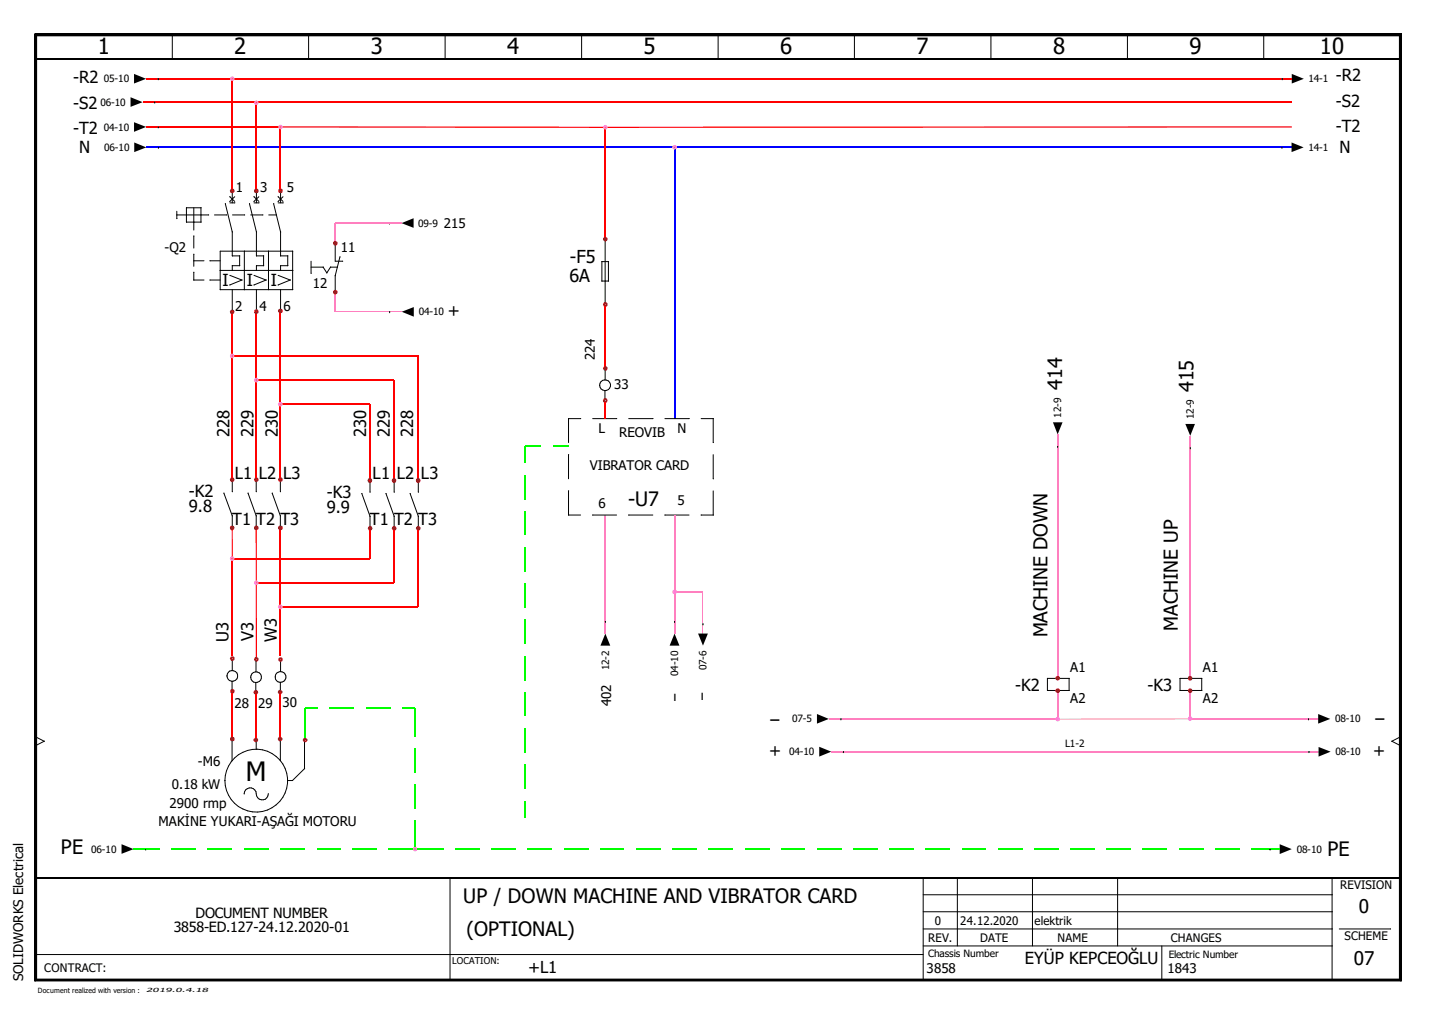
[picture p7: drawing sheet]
<svg xmlns="http://www.w3.org/2000/svg" width="297mm" height="210mm" viewBox="0 0 297 210" stroke-linecap="round" stroke-linejoin="round" font-family="sans-serif">
<path d="M0 0h297v209.9h-297z" fill="none" stroke="#fff" stroke-width=".21"/>
<g fill="none" stroke="#000" stroke-width=".21">
<path d="M7.2 7l.4 .4zM7.2 7h282.6zM7.2 7v195.9zM7.2 7h282.6v195.9h-282.6zM7.6 7.4h281.9zM7.6 7.4v195.1zM7.6 7.4h281.9v195.1h-281.9zM32.7 16.3h.1M35.7 7.2l-.1 4.9M63.9 7.2l-.1 4.9M92.1 7.2v4.9M120.4 7.2l-.1 4.9"/>
<path d="M148.6 7.2l-.1 4.9M176.8 7.2l-.1 4.9M205 7.2v4.9M233.3 7.2l-.1 4.9M261.4 7.2v4.9M265.2 16.3h.1M289.5 7.4v195.1zM289.8 7l-.3 .4zM289.8 7v195.9zM32 21.1h.1M32.7 26.2h.1M32.8 30.5h.1"/>
<path d="M48.1 39.5l-.1 2.5M53 39.5v2.5M53 39.5h.1M58.1 39.5l-.1 2.5M265.2 30.5h.1M36.6 44.4h6.6M36.6 43.7v1.5M40.1 43v4.6M40.1 53.9h2.1M40.1 48.8v2.5M40.1 52.6v2.5M40.1 56.3v1.6h2.1"/>
<path d="M41.6 43v2.9M41.6 43h-3v2.9h3M43.4 57.9h2.1M43.4 53.9h2.1M44.4 44.4h2.5M45.5 51.9h15.1l-.1 8h-15zM45.5 55.9h15.1M46.6 42.1l1.4 5.9M47.5 56.9l2.5 1M47.5 42h1.1M47.6 40.7l1 1M48 48h.1"/>
<path d="M48 48v4.9h1.6v2h-1.6v1M48 59.9l.1 4.5M48.1 44.4h2.5M48.6 40.7l-1 1M50 57.9h.1M50 57.9l-2.4 1M50.5 51.9v8M51.6 42.1l1.4 5.9M51.9 44.4h2.5M52.5 56.9l2.5 1M52.5 42h1.1M52.6 40.7l.9 1"/>
<path d="M53 48h.1M53 48v4.9h1.6M53 59.9v4.5M53.5 40.7l-.9 1M54.5 52.9v2M54.6 54.9h-1.6v1M55 57.9h.1M55 57.9l-2.4 1M55.5 51.9v8M55.6 44.4h1.6M56.6 42.1l1.4 5.9M57.5 56.9l2.5 1"/>
<path d="M57.5 42h1.1M57.6 40.7l.9 1M58 48v4.9h1.6M58 59.9l.1 4.5M58 48h.1M58.5 40.7l-.9 1M59.5 52.9v2M59.6 54.9h-1.6v1M60 57.9h.1M60 57.9l-2.4 1M64.3 55.2h2.6l.7 1.2M64.3 54l.1 2.5"/>
<path d="M67.6 56.4h.1M69.3 57v3.2M69.3 57h.1M69.4 50.3l-.1 3.7h1.6M69.8 55.2h-1.4l-.8 1.2M70.3 53.1l-1 3.9M70.3 53.1h.1M80.6 46.1h.1M125.2 49.4v13.4M125.9 54.1v4M125.9 54.1h-1.4v4h1.4M53 64.4h.1"/>
<path d="M80.6 64.5h.1M124 79.7h.1M125.2 76.2v2.4M125.2 76.2h.1M125.2 62.8h.1M48 99.2l.1 2.5M53 99.2v2.5M58 99.2v2.5M76.5 99.3l.1 2.5M81.5 99.3v2.5M86.5 99.3l.1 2.5M117.6 94v5"/>
<path d="M120.1 86.6h-2.5v4.9M122.6 86.6h5M125.2 80.8l-.1 1.8M130 86.6h5.1M137.5 86.6h5.1M145 86.6h2.6M147.5 86.6l.1 4.9M147.5 94l.1 5M218.8 92.3h.1M246.2 92.6h.1M46.3 102h.1M46.3 102l1.7 4.7"/>
<path d="M48 106.7v2.5M48 106.7h.1M51.3 102l1.7 4.7M53 106.7v2.5M53 106.7h.1M56.3 102l1.7 4.7M58 106.7h.1M58 106.7v2.5M74.9 102.1l1.6 4.7M76.5 106.8v2.5M76.5 106.8h.1M79.9 102.1l1.6 4.7"/>
<path d="M81.5 106.8h.1M81.5 101.8h.1M81.5 106.8v2.5M84.9 102.1l1.6 4.7M86.5 106.8h.1M86.5 106.8v2.5M117.6 101.5v5h2.5M122.6 106.5h4.9M130 106.5h5M137.5 106.5h5M145 106.5h2.6M147.5 101.5v5"/>
<path d="M46.9 139.8h.1M48.1 136.4l-.1 2.3M53 136.6v2.3M56.9 140h.1M58.1 136.6l-.1 2.3M125.2 128.5h.1M139.5 128.5h.1M145.4 129h.1M7.4 152.4l1.7 .9M9.1 153.3l-1.7 .9M9.1 153.3h.1M48 153v4.3"/>
<path d="M48 140.9v1.8M51.9 140h.1M53 141.2l-.1 1.8M53 153v1.9M58 153v4.3M58 141.1v1.9M63 159l-2.5 2.4M63 159h.1M63 153v6M173.9 148.7h.1M174.5 155.4h.1M221.1 140.3v2.5"/>
<path d="M221.2 140.3h-4.5v2.5h4.5M248.6 140.3v2.5M248.6 140.3h-4.5v2.5h4.5M270.7 148.7h.1M270.8 155.4h.1M287.9 153.3l1.8 .9M287.9 153.3h.1M289.6 152.4l-1.7 .9M30.1 175.6h.1M46.5 161.4h.1M50.5 164.2a1.25 1.25 0 0 1 1.2-1.3 1.25 1.25 0 0 1 1.3 1.3 1.27 1.27 0 0 0 1.3 1.2 1.27 1.27 0 0 0 1.2-1.2M50.5 164.2h.1"/>
<path d="M59.5 161.4h1M262.7 175.6h.1M7.4 197.4h183.6M93.1 181.5v21.2M191 195.6h84.6M191 192.1h84.6M191 188.6h84.6M191 185h84.6M191 181.5v21.2M198.1 181.5l-.1 14.1M213.6 181.5v14.1M231.2 181.5v14.1"/>
<path d="M240.3 195.6l.1 7.1M275.6 181.5l-.1 21.2M277 192.1h10.7M7.2 202.9h282.6zM7.6 202.5l-.4 .4zM7.6 202.5h281.9zM289.5 202.5l.3 .4z"/>
<circle cx="125.2" cy="79.7" r="1.12"/>
<circle cx="48.1" cy="139.8" r="1.11"/>
<circle cx="58" cy="140" r="1.11"/>
<circle cx="53" cy="140" r="1.11"/>
<circle cx="53" cy="161.4" r="6.5"/>
</g>
<path d="M7.2 7.2h282.6M7.2 202.7h282.6" fill="none" stroke="#000" stroke-width=".38"/>
<g fill="#000">
<path d="M7.2 7l.4 .4zM27.7 15.3l2.5 1-2.5 1zM267.2 15.3l2.5 1-2.5 1zM289.8 7l-.3 .4zM27 20.1l2.5 1-2.5 1zM27.7 25.3l2.5 .9-2.5 1.1zM27.8 29.5l2.5 1-2.5 1zM267.2 29.5l2.5 1-2.5 1zM83.1 46.1l2.5-1v2zM83.1 64.5l2.5-1v2zM217.8 87.3h2l-1 2.5zM245.2 87.7h2l-1 2.4z"/>
<path d="M125.2 131l1 2.5h-2zM139.5 131l1 2.5h-2zM144.4 131h2l-1 2.5zM169 147.7l2.4 1-2.4 .9zM169.5 154.4l2.5 1-2.5 1.1zM272.7 147.7l2.5 1-2.5 .9zM272.8 154.5l2.4 .9-2.4 1.1zM25.1 174.6l2.5 1-2.5 1zM264.7 174.6l2.5 1-2.5 1zM7.6 202.5l-.4 .4zM289.5 202.5l.3 .4z"/>
</g>
<path d="M7.4 7v195.9M7.4 12.1h282.2M289.6 7v195.9M7.4 181.5h282.2" fill="none" stroke="#000" stroke-width=".34"/>
<g fill="none" stroke="#0f0" stroke-width=".25">
<path d="M108.7 98.3v5M111.9 92.3h-3.2v3.5M114.4 92.3h3.2M108.7 105.7v5M108.7 113.2v5M108.7 120.7v5M108.7 128.2v5M108.7 135.7v5M63.1 146.4v6.6M85.8 146.4v5.9M85.8 154.8v5M108.7 143.2v4.9"/>
<path d="M108.7 150.6v5M108.7 158.1v5M27.6 175.6h5.4M35.5 175.6h5M43 175.6h5M50.5 175.6h5M58 175.6h5M65.5 175.6h4.9M72.9 175.6h5M80.4 175.6h11.3M85.8 162.3v5M85.8 169.8v5.8"/>
<path d="M94.2 175.6h5M101.7 175.6h5M108.7 165.6v3.4M109.2 175.6h5M116.7 175.6h5M124.2 175.6h4.9M131.6 175.6h5M139.1 175.6h5M146.6 175.6h5M154.1 175.6h5M161.6 175.6h4.9M169 175.6h5"/>
<path d="M176.5 175.6h5M184 175.6h5M191.5 175.6h5M199 175.6h5M206.5 175.6h5M213.9 175.6h5M221.4 175.6h5M228.9 175.6h5M236.4 175.6h5M243.9 175.6h5M251.4 175.6h5M258.9 175.6h5.8"/>
</g>
<g fill="none" stroke="#f00" stroke-width=".25">
<path d="M30.2 16.3h237M48 16.3v23.2M29.5 21.1h237.7M30.2 26.2h27.8M53 21.3v18.2M125.2 26.4v23M48 73.6h38.5v25.8M53 78.6h28.5v20.8M53 64.4v34.8M58 64.3v34.9M125.2 63v13.2M58 83.6h18.5v15.8"/>
<path d="M125.2 82.8v3.7M48 109.2v26.5M53 109.2v11.3M58 109.2v26.4M76.5 109.6v5.9h-28.6M81.5 109.6v10.9h-28.5M86.5 109.6v15.9h-28.3M53 120.5v15.9M48 143v9.8M52.9 143.2v9.8M58 143.1v9.7"/>
</g>
<path d="M30.3 30.5h236.9M139.5 30.3v56.4" fill="none" stroke="#00f" stroke-width=".25"/>
<path d="M58 26.3h209.2" fill="none" stroke="#f00" stroke-width=".34"/>
<g fill="none" stroke="#ff7fbf" stroke-width=".21">
<path d="M69.3 46.1h13.8M69.4 46.1v4.2M69.4 60.4v4.1h13.7M218.8 89.8v50.5M246.2 90.1v50.2M125.2 106.6v24.5M139.5 106.6v24.5M139.5 122.4h5.9v8.6M171.4 148.7h47.4M172 155.5h100.8M218.8 142.8v5.9M246.2 148.7h26.5"/>
<path d="M246.2 142.8v5.8"/>
</g>
<path d="M58 26.4v13.1M48 64.5v34.7" fill="none" stroke="#f00" stroke-width=".21"/>
<path d="M63.1 146.5h2.6M68.2 146.5h5M75.7 146.5h5M83.2 146.5h2.6" fill="none" stroke="#0f0" stroke-width=".21"/>
<path d="M218.8 148.7h27.4" fill="none" stroke="#ff7fbf" stroke-width=".25"/>
<g fill="#ff7fdf">
<path d="M246.2 148.5l.3-.2 .2 .3z"/>
<path d="M246.2 148.1l.3 .2-.3 .2z"/>
<path d="M245.8 148.3l.4-.2v.4z"/>
<path d="M245.8 148.3l.4 .2-.5 .1z"/>
<path d="M245.7 148.6h.5l-.4 .3z"/>
<path d="M245.8 148.9l.4-.3v.5z"/>
<path d="M246.2 148.6l.3 .3-.3 .2z"/>
<path d="M246.2 148.6h.5l-.2 .3z"/>
</g>
<g fill="#a50000">
<path d="M246.2 142.8l.3-.3 .2 .3z"/>
<path d="M246.2 142.3l.3 .2-.3 .3z"/>
<path d="M245.8 142.5l.4-.2v.5z"/>
<path d="M245.8 142.5l.3 .3h-.4z"/>
<path d="M245.7 142.8l.5 .1-.4 .3z"/>
<path d="M245.8 143.2l.4-.3v.4z"/>
<path d="M246.2 142.9l.3 .3-.3 .1z"/>
<path d="M246.2 142.9l.5-.1-.2 .4z"/>
<path d="M246.2 140.3l.3-.4 .2 .4z"/>
<path d="M246.2 139.8l.3 .1-.3 .4z"/>
<path d="M245.8 139.9l.4-.1v.5z"/>
<path d="M245.8 139.9l.3 .4h-.4z"/>
<path d="M245.7 140.3h.5l-.4 .3z"/>
<path d="M246.2 140.3v.5l-.4-.2z"/>
<path d="M246.2 140.3l.3 .3-.3 .2z"/>
<path d="M246.2 140.3h.5l-.2 .3z"/>
</g>
<g fill="#ff7fdf">
<path d="M218.8 148.7l.4-.3 .1 .3z"/>
<path d="M218.8 148.2l.4 .2-.4 .3z"/>
<path d="M218.4 148.4l.4-.2v.5z"/>
<path d="M218.4 148.4l.3 .3h-.4z"/>
<path d="M218.3 148.7l.4 .1-.3 .3z"/>
<path d="M218.7 148.8l.1 .4-.4-.1z"/>
<path d="M218.8 148.8l.4 .3-.4 .1z"/>
<path d="M218.8 148.7h.5l-.1 .4z"/>
</g>
<g fill="#a50000">
<path d="M218.8 142.8l.4-.3 .1 .3z"/>
<path d="M218.8 142.3l.4 .2-.4 .3z"/>
<path d="M218.4 142.5l.4-.2v.5z"/>
<path d="M218.4 142.5l.3 .3h-.4z"/>
<path d="M218.3 142.8l.4 .1-.3 .3z"/>
<path d="M218.7 142.9l.1 .4-.4-.1z"/>
<path d="M218.8 142.9l.4 .3-.4 .1z"/>
<path d="M218.8 142.8h.5l-.1 .4z"/>
<path d="M218.8 140.2l.4-.3 .1 .4z"/>
<path d="M218.8 139.7l.4 .2-.4 .3z"/>
<path d="M218.4 139.9l.4-.2v.5z"/>
<path d="M218.4 139.9l.3 .4h-.4z"/>
<path d="M218.3 140.3h.4l-.3 .3z"/>
<path d="M218.4 140.6l.4-.3v.5z"/>
<path d="M218.8 140.3l.4 .3-.4 .2z"/>
<path d="M218.8 140.3h.5l-.1 .3z"/>
</g>
<g fill="#ff7fdf">
<path d="M139.6 122.4l.3-.4 .1 .4z"/>
<path d="M139.5 121.9l.4 .1-.3 .4z"/>
<path d="M139.2 122l.3-.1v.4z"/>
<path d="M139.2 122l.3 .4h-.5z"/>
<path d="M139 122.4h.5l-.3 .4z"/>
<path d="M139.5 122.4v.5l-.3-.1z"/>
<path d="M139.5 122.5l.4 .3-.4 .1z"/>
<path d="M139.6 122.4h.4l-.1 .4z"/>
<path d="M139.6 30.4l.3-.3 .1 .4z"/>
<path d="M139.5 30l.4 .1-.3 .3z"/>
<path d="M139.2 30.1l.3-.1v.4z"/>
<path d="M139.2 30.1l.3 .4h-.5z"/>
<path d="M139 30.5h.5l-.3 .3z"/>
<path d="M139.5 30.5v.4l-.3-.1z"/>
<path d="M139.5 30.5l.4 .3-.4 .1z"/>
<path d="M139.6 30.5h.4l-.1 .3z"/>
</g>
<g fill="#a50000">
<path d="M125.3 76.2l.3-.3 .1 .3z"/>
<path d="M125.2 75.7l.4 .2-.3 .3z"/>
<path d="M124.9 75.9l.3-.2v.5z"/>
<path d="M124.9 75.9l.3 .3h-.5z"/>
<path d="M124.7 76.2h.5l-.3 .3z"/>
<path d="M125.2 76.2v.5l-.3-.2z"/>
<path d="M125.2 76.2l.4 .3-.4 .2z"/>
<path d="M125.3 76.2h.4l-.1 .3z"/>
<path d="M125.6 62.6l.1 .4h-.4z"/>
<path d="M125.2 62.5l.4 .1-.3 .3z"/>
<path d="M124.9 62.6l.3-.1v.4z"/>
<path d="M124.9 62.6l.3 .4h-.5z"/>
<path d="M124.7 63h.5l-.3 .3z"/>
<path d="M125.2 63v.5l-.3-.2z"/>
<path d="M125.2 63l.4 .3-.4 .2z"/>
<path d="M125.3 63h.4l-.1 .3z"/>
<path d="M125.3 49.4l.3-.3 .1 .3z"/>
<path d="M125.2 48.9l.4 .2-.3 .3z"/>
<path d="M124.9 49.1l.3-.2v.5z"/>
<path d="M124.9 49.1l.3 .3h-.5z"/>
<path d="M124.7 49.4l.5 .1-.3 .3z"/>
<path d="M124.9 49.8l.3-.3v.5z"/>
<path d="M125.2 49.5l.4 .3-.4 .2z"/>
<path d="M125.3 49.4h.4l-.1 .4z"/>
</g>
<g fill="#ff7fdf">
<path d="M125.3 26.3l.3-.3 .1 .3z"/>
<path d="M125.2 25.8l.4 .2-.3 .3z"/>
<path d="M124.9 26l.3-.2v.5z"/>
<path d="M124.9 26l.3 .3h-.5z"/>
<path d="M124.7 26.3l.5 .1-.3 .3z"/>
<path d="M125.2 26.4v.4l-.3-.1z"/>
<path d="M125.2 26.4l.4 .3-.4 .1z"/>
<path d="M125.3 26.3h.4l-.1 .4z"/>
</g>
<g fill="#a50000">
<path d="M125.6 82.5l.1 .3h-.4z"/>
<path d="M125.2 82.3l.4 .2-.3 .3z"/>
<path d="M124.8 82.5l.4-.2v.5z"/>
<path d="M124.8 82.5l.4 .3h-.5z"/>
<path d="M124.7 82.8l.5 .1-.4 .3z"/>
<path d="M124.8 83.2l.4-.3v.4z"/>
<path d="M125.2 82.9l.4 .3-.4 .1z"/>
<path d="M125.3 82.8h.4l-.1 .4z"/>
<path d="M86.9 108.9l.1 .4h-.4z"/>
<path d="M86.5 108.8l.4 .1-.3 .3z"/>
<path d="M86.2 108.9l.3-.1v.4z"/>
<path d="M86.2 108.9l.3 .4h-.5z"/>
<path d="M86 109.3h.5l-.3 .3z"/>
<path d="M86.5 109.3v.5l-.3-.2z"/>
<path d="M86.5 109.3l.4 .3-.4 .2z"/>
<path d="M86.6 109.3h.4l-.1 .3z"/>
<path d="M86.5 99.3l.4-.3 .1 .4z"/>
<path d="M86.5 98.8l.4 .2-.4 .3z"/>
<path d="M86.1 99l.4-.2v.5z"/>
<path d="M86.1 99l.3 .4h-.4z"/>
<path d="M86 99.4h.4l-.3 .3z"/>
<path d="M86.4 99.4l.1 .5-.4-.2z"/>
<path d="M86.5 99.4l.4 .3-.4 .2z"/>
<path d="M86.5 99.4h.5l-.1 .3z"/>
</g>
<g fill="#ff7fdf">
<path d="M85.9 175.6l.3-.3 .2 .3z"/>
<path d="M85.8 175.1l.4 .2-.3 .3z"/>
<path d="M85.5 175.3l.3-.2v.5z"/>
<path d="M85.5 175.3l.3 .3h-.4z"/>
<path d="M85.4 175.6h.4l-.3 .3z"/>
<path d="M85.8 175.6v.5l-.3-.2z"/>
<path d="M85.8 175.6l.4 .3-.4 .2z"/>
<path d="M85.9 175.6h.5l-.2 .3z"/>
</g>
<g fill="#a50000">
<path d="M81.6 109.2l.3-.3 .1 .4z"/>
<path d="M81.5 108.8l.4 .1-.3 .3z"/>
<path d="M81.2 108.9l.3-.1v.4z"/>
<path d="M81.2 108.9l.3 .4h-.5z"/>
<path d="M81 109.3h.5l-.3 .3z"/>
<path d="M81.5 109.3v.5l-.3-.2z"/>
<path d="M81.5 109.3l.4 .3-.4 .2z"/>
<path d="M81.6 109.3h.4l-.1 .3z"/>
<path d="M81.5 99.3l.4-.3 .1 .4z"/>
<path d="M81.5 98.8l.4 .2-.4 .3z"/>
<path d="M81.1 99l.4-.2v.5z"/>
<path d="M81.1 99l.4 .3-.5 .1z"/>
<path d="M81 99.4h.5l-.4 .3z"/>
<path d="M81.5 99.4v.5l-.4-.2z"/>
<path d="M81.5 99.4l.4 .3-.4 .2z"/>
<path d="M81.5 99.4h.5l-.1 .3z"/>
<path d="M76.6 109.2l.3-.3 .1 .4z"/>
<path d="M76.5 108.8l.4 .1-.3 .3z"/>
<path d="M76.2 108.9l.3-.1v.4z"/>
<path d="M76.2 108.9l.3 .3-.4 .1z"/>
<path d="M76.1 109.3h.4l-.3 .3z"/>
<path d="M76.2 109.6l.3-.3v.5z"/>
<path d="M76.5 109.3l.4 .3-.4 .2z"/>
<path d="M76.6 109.3h.4l-.1 .3z"/>
<path d="M76.5 99.3l.4-.3 .1 .4z"/>
<path d="M76.5 98.8l.4 .2-.4 .3z"/>
<path d="M76.2 99l.3-.2v.5z"/>
<path d="M76.2 99l.3 .3-.5 .1z"/>
<path d="M76 99.4h.5l-.3 .3z"/>
<path d="M76.5 99.4v.5l-.3-.2z"/>
<path d="M76.5 99.4l.4 .3-.4 .2z"/>
<path d="M76.5 99.4h.5l-.1 .3z"/>
<path d="M69.4 60.4l.3-.3 .1 .3z"/>
<path d="M69.3 59.9l.4 .2-.3 .3z"/>
<path d="M69 60.1l.3-.2v.5z"/>
<path d="M69 60.1l.3 .3h-.4z"/>
<path d="M68.9 60.4l.4 .1-.3 .2z"/>
<path d="M69 60.7l.3-.2v.4z"/>
<path d="M69.3 60.5l.4 .2-.4 .2z"/>
<path d="M69.4 60.5l.4-.1-.1 .3z"/>
<path d="M69.4 50.3l.3-.3 .1 .3z"/>
<path d="M69.3 49.8l.4 .2-.3 .3z"/>
<path d="M69 50l.3-.2v.5z"/>
<path d="M69 50l.3 .3h-.4z"/>
<path d="M68.9 50.3h.4l-.3 .4z"/>
<path d="M69 50.7l.3-.4v.5z"/>
<path d="M69.4 50.3l.3 .4-.4 .1z"/>
<path d="M69.4 50.3h.4l-.1 .4z"/>
<path d="M63.2 153l.3-.3 .1 .3z"/>
<path d="M63.1 152.5l.4 .2-.3 .3z"/>
<path d="M62.8 152.7l.3-.2v.5z"/>
<path d="M62.8 152.7l.3 .3h-.5z"/>
<path d="M62.6 153l.5 .1-.3 .3z"/>
<path d="M63.1 153.1v.4l-.3-.1z"/>
<path d="M63.1 153.1l.4 .3-.4 .1z"/>
<path d="M63.2 153h.4l-.1 .4z"/>
<path d="M58.4 136.1l.1 .3h-.4z"/>
<path d="M58 135.9l.4 .2-.3 .3z"/>
<path d="M57.7 136.1l.3-.2v.5z"/>
<path d="M57.7 136.1l.3 .3h-.5z"/>
<path d="M57.5 136.4h.5l-.3 .3z"/>
<path d="M58 136.4v.5l-.3-.2z"/>
<path d="M58 136.4l.4 .3-.4 .2z"/>
<path d="M58.1 136.4h.4l-.1 .3z"/>
<path d="M58 39.4l.4-.3 .1 .4z"/>
<path d="M58 38.9l.4 .2-.4 .3z"/>
<path d="M57.7 39.1l.3-.2v.5z"/>
<path d="M57.7 39.1l.3 .3-.5 .1z"/>
<path d="M57.5 39.5h.5l-.3 .3z"/>
<path d="M57.7 39.8l.3-.3v.5z"/>
<path d="M58 39.5l.4 .3-.4 .2z"/>
<path d="M58 39.5h.5l-.1 .3z"/>
</g>
<g fill="#ff7fdf">
<path d="M58 26.2l.4-.3 .1 .3z"/>
<path d="M58 25.8l.4 .1-.4 .3z"/>
<path d="M57.7 25.9l.3-.1v.4z"/>
<path d="M57.7 25.9l.3 .3h-.5z"/>
<path d="M57.5 26.2l.5 .1-.3 .3z"/>
<path d="M58 26.3v.5l-.3-.2z"/>
<path d="M58 26.3l.4 .3-.4 .2z"/>
<path d="M58 26.3l.5-.1-.1 .4z"/>
<path d="M58 125.5l.4-.4 .1 .4z"/>
<path d="M58 125l.4 .1-.4 .4z"/>
<path d="M57.7 125.1l.3-.1v.5z"/>
<path d="M57.7 125.1l.3 .4h-.5z"/>
<path d="M57.5 125.5l.5 .1-.3 .3z"/>
<path d="M58 125.6v.4l-.3-.1z"/>
<path d="M58 125.6l.4 .3-.4 .1z"/>
<path d="M58 125.5h.5l-.1 .4z"/>
</g>
<g fill="#a50000">
<path d="M58.4 108.8l.1 .4h-.5z"/>
<path d="M58 108.7l.4 .1-.4 .3z"/>
<path d="M57.7 108.8l.3-.1v.4z"/>
<path d="M57.7 108.8l.3 .4h-.5z"/>
<path d="M57.5 109.2h.5l-.3 .3z"/>
<path d="M57.7 109.5l.3-.3v.5z"/>
<path d="M58 109.2l.4 .3-.4 .2z"/>
<path d="M58 109.2h.5l-.1 .3z"/>
<path d="M58 99.1l.4-.3 .1 .4z"/>
<path d="M58 98.7l.4 .1-.4 .3z"/>
<path d="M57.7 98.8l.3-.1v.4z"/>
<path d="M57.7 98.8l.3 .4h-.5z"/>
<path d="M57.5 99.2h.5l-.3 .3z"/>
<path d="M58 99.2v.5l-.3-.2z"/>
<path d="M58 99.2l.4 .3-.4 .2z"/>
<path d="M58 99.2h.5l-.1 .3z"/>
</g>
<g fill="#ff7fdf">
<path d="M58.4 83.2l.1 .4h-.5z"/>
<path d="M58 83.1l.4 .1-.4 .4z"/>
<path d="M57.7 83.2l.3-.1v.5z"/>
<path d="M57.7 83.2l.3 .4h-.5z"/>
<path d="M57.5 83.6l.5 .1-.3 .2z"/>
<path d="M57.7 83.9l.3-.2v.4z"/>
<path d="M58 83.7l.4 .2-.4 .2z"/>
<path d="M58 83.6h.5l-.1 .3z"/>
</g>
<g fill="#a50000">
<path d="M58 64.3l.4-.3 .1 .3z"/>
<path d="M58 63.8l.4 .2-.4 .3z"/>
<path d="M57.7 64l.3-.2v.5z"/>
<path d="M57.7 64l.3 .3h-.5z"/>
<path d="M57.5 64.3h.5l-.3 .3z"/>
<path d="M58 64.3v.5l-.3-.2z"/>
<path d="M58 64.3l.4 .3-.4 .2z"/>
<path d="M58 64.3h.5l-.1 .3z"/>
<path d="M58 152.8l.3-.3 .2 .3z"/>
<path d="M58 152.4l.3 .1-.3 .3z"/>
<path d="M57.6 152.5l.4-.1v.4z"/>
<path d="M57.6 152.5l.3 .3h-.5z"/>
<path d="M57.4 152.8l.5 .1-.3 .3z"/>
<path d="M57.9 152.9l.1 .4-.4-.1z"/>
<path d="M58 152.9l.3 .3-.3 .1z"/>
<path d="M58 152.8h.5l-.2 .4z"/>
<path d="M58 143.1l.3-.3 .2 .3z"/>
<path d="M58 142.6l.3 .2-.3 .3z"/>
<path d="M57.6 142.8l.4-.2v.5z"/>
<path d="M57.6 142.8l.3 .3h-.5z"/>
<path d="M57.4 143.1l.5 .1-.3 .3z"/>
<path d="M57.9 143.2l.1 .4-.4-.1z"/>
<path d="M58 143.2l.3 .3-.3 .1z"/>
<path d="M58 143.1h.5l-.2 .4z"/>
<path d="M53.1 39.4l.3-.3 .1 .4z"/>
<path d="M53 38.9l.4 .2-.3 .3z"/>
<path d="M52.7 39.1l.3-.2v.5z"/>
<path d="M52.7 39.1l.3 .3-.5 .1z"/>
<path d="M52.5 39.5h.5l-.3 .3z"/>
<path d="M53 39.5v.5l-.3-.2z"/>
<path d="M53 39.5l.4 .3-.4 .2z"/>
<path d="M53.1 39.5h.4l-.1 .3z"/>
</g>
<g fill="#ff7fdf">
<path d="M53.1 21.2l.3-.3 .1 .4z"/>
<path d="M53 20.7l.4 .2-.3 .3z"/>
<path d="M52.7 20.9l.3-.2v.5z"/>
<path d="M52.7 20.9l.3 .3-.5 .1z"/>
<path d="M52.5 21.3h.5l-.3 .3z"/>
<path d="M52.7 21.6l.3-.3v.5z"/>
<path d="M53 21.3l.4 .3-.4 .2z"/>
<path d="M53.1 21.3h.4l-.1 .3z"/>
</g>
<g fill="#a50000">
<path d="M53 136.3l.4-.3 .1 .4z"/>
<path d="M53 135.8l.4 .2-.4 .3z"/>
<path d="M52.7 136l.3-.2v.5z"/>
<path d="M52.7 136l.3 .4h-.5z"/>
<path d="M52.5 136.4h.5l-.3 .3z"/>
<path d="M52.7 136.7l.3-.3v.5z"/>
<path d="M53 136.4l.4 .3-.4 .2z"/>
<path d="M53 136.4h.5l-.1 .3z"/>
</g>
<g fill="#ff7fdf">
<path d="M53 120.5l.4-.3 .1 .3z"/>
<path d="M53 120l.4 .2-.4 .3z"/>
<path d="M52.7 120.2l.3-.2v.5z"/>
<path d="M52.7 120.2l.3 .3h-.5z"/>
<path d="M52.5 120.5l.5 .1-.3 .3z"/>
<path d="M52.7 120.9l.3-.3v.4z"/>
<path d="M53 120.6l.4 .3-.4 .1z"/>
<path d="M53 120.6l.5-.1-.1 .4z"/>
</g>
<g fill="#a50000">
<path d="M53 109.1l.4-.3 .1 .4z"/>
<path d="M53 108.7l.4 .1-.4 .3z"/>
<path d="M52.7 108.8l.3-.1v.4z"/>
<path d="M52.7 108.8l.3 .4h-.5z"/>
<path d="M52.5 109.2h.5l-.3 .3z"/>
<path d="M52.7 109.5l.3-.3v.5z"/>
<path d="M53 109.2l.4 .3-.4 .2z"/>
<path d="M53.1 109.2h.4l-.1 .3z"/>
<path d="M53 99.1l.4-.3 .1 .4z"/>
<path d="M53 98.7l.4 .1-.4 .3z"/>
<path d="M52.7 98.8l.3-.1v.4z"/>
<path d="M52.7 98.8l.3 .3-.5 .1z"/>
<path d="M52.5 99.2h.5l-.3 .3z"/>
<path d="M52.7 99.5l.3-.3v.5z"/>
<path d="M53 99.2l.4 .3-.4 .2z"/>
<path d="M53 99.2h.5l-.1 .3z"/>
</g>
<g fill="#ff7fdf">
<path d="M53 78.6l.4-.3 .1 .3z"/>
<path d="M53 78.1l.4 .2-.4 .3z"/>
<path d="M52.7 78.3l.3-.2v.5z"/>
<path d="M52.7 78.3l.3 .3h-.5z"/>
<path d="M52.5 78.6l.5 .1-.3 .3z"/>
<path d="M52.7 79l.3-.3v.4z"/>
<path d="M53 78.7l.4 .3-.4 .1z"/>
<path d="M53 78.7l.5-.1-.1 .4z"/>
</g>
<g fill="#a50000">
<path d="M53 64.4l.4-.3 .1 .3z"/>
<path d="M53 63.9l.4 .2-.4 .3z"/>
<path d="M52.7 64.1l.3-.2v.5z"/>
<path d="M52.7 64.1l.3 .3h-.5z"/>
<path d="M52.5 64.4l.5 .1-.3 .3z"/>
<path d="M52.7 64.8l.3-.3v.4z"/>
<path d="M53 64.5l.4 .3-.4 .1z"/>
<path d="M53 64.5l.5-.1-.1 .4z"/>
<path d="M53.3 152.7l.1 .3h-.4z"/>
<path d="M52.9 152.5l.4 .2-.3 .3z"/>
<path d="M52.6 152.7l.3-.2v.5z"/>
<path d="M52.6 152.7l.3 .3h-.5z"/>
<path d="M52.4 153l.5 .1-.3 .3z"/>
<path d="M52.9 153.1v.4l-.3-.1z"/>
<path d="M52.9 153.1l.4 .3-.4 .1z"/>
<path d="M53 153h.4l-.1 .4z"/>
<path d="M53 143.1l.3-.3 .1 .4z"/>
<path d="M52.9 142.7l.4 .1-.3 .3z"/>
<path d="M52.6 142.8l.3-.1v.4z"/>
<path d="M52.6 142.8l.3 .4h-.5z"/>
<path d="M52.4 143.2h.5l-.3 .3z"/>
<path d="M52.9 143.2v.5l-.3-.2z"/>
<path d="M52.9 143.2l.4 .3-.4 .2z"/>
<path d="M53 143.2h.4l-.1 .3z"/>
<path d="M48.1 152.8l.3-.3 .2 .3z"/>
<path d="M48 152.4l.4 .1-.3 .3z"/>
<path d="M47.7 152.5l.3-.1v.4z"/>
<path d="M47.7 152.5l.3 .3h-.4z"/>
<path d="M47.6 152.8l.4 .1-.3 .3z"/>
<path d="M48 152.9v.4l-.3-.1z"/>
<path d="M48 152.9l.4 .3-.4 .1z"/>
<path d="M48.1 152.9l.5-.1-.2 .4z"/>
<path d="M48.1 142.9l.3-.3 .2 .4z"/>
<path d="M48 142.5l.4 .1-.3 .3z"/>
<path d="M47.7 142.6l.3-.1v.4z"/>
<path d="M47.7 142.6l.3 .3-.4 .1z"/>
<path d="M47.6 143h.4l-.3 .3z"/>
<path d="M47.7 143.3l.3-.3v.5z"/>
<path d="M48 143l.4 .3-.4 .2z"/>
<path d="M48.1 143h.5l-.2 .3z"/>
<path d="M48.1 136.1l.3-.3 .2 .4z"/>
<path d="M48 135.7l.4 .1-.3 .3z"/>
<path d="M47.7 135.8l.3-.1v.4z"/>
<path d="M47.7 135.8l.3 .4h-.5z"/>
<path d="M47.5 136.2h.5l-.3 .3z"/>
<path d="M48 136.2v.5l-.3-.2z"/>
<path d="M48 136.2l.4 .3-.4 .2z"/>
<path d="M48.1 136.2h.5l-.2 .3z"/>
<path d="M48.1 39.4l.3-.3 .2 .4z"/>
<path d="M48 38.9l.4 .2-.3 .3z"/>
<path d="M47.7 39.1l.3-.2v.5z"/>
<path d="M47.7 39.1l.3 .4h-.5z"/>
<path d="M47.5 39.5h.5l-.3 .3z"/>
<path d="M47.7 39.8l.3-.3v.5z"/>
<path d="M48 39.5l.4 .3-.4 .2z"/>
<path d="M48.1 39.5h.5l-.2 .3z"/>
</g>
<g fill="#ff7fdf">
<path d="M48.4 15.9l.2 .4h-.5z"/>
<path d="M48 15.8l.4 .1-.3 .4z"/>
<path d="M47.7 15.9l.3-.1v.4z"/>
<path d="M47.7 15.9l.3 .4h-.5z"/>
<path d="M47.5 16.3h.5l-.3 .3z"/>
<path d="M47.7 16.6l.3-.3v.5z"/>
<path d="M48 16.3l.4 .3-.4 .2z"/>
<path d="M48.1 16.3h.5l-.2 .3z"/>
<path d="M48 115.5l.4-.3 .1 .3z"/>
<path d="M48 115l.4 .2-.4 .3z"/>
<path d="M47.7 115.2l.3-.2v.5z"/>
<path d="M47.7 115.2l.3 .3h-.5z"/>
<path d="M47.5 115.5l.5 .1-.3 .3z"/>
<path d="M47.7 115.9l.3-.3v.4z"/>
<path d="M48 115.6l.4 .3-.4 .1z"/>
<path d="M48 115.6l.5-.1-.1 .4z"/>
</g>
<g fill="#a50000">
<path d="M48.4 108.8l.1 .4h-.4z"/>
<path d="M48 108.7l.4 .1-.4 .3z"/>
<path d="M47.7 108.8l.3-.1v.4z"/>
<path d="M47.7 108.8l.3 .4h-.5z"/>
<path d="M47.5 109.2h.5l-.3 .3z"/>
<path d="M47.7 109.5l.3-.3v.5z"/>
<path d="M48 109.2l.4 .3-.4 .2z"/>
<path d="M48 109.2h.5l-.1 .3z"/>
<path d="M48 99.1l.4-.3 .1 .4z"/>
<path d="M48 98.7l.4 .1-.4 .3z"/>
<path d="M47.7 98.8l.3-.1v.4z"/>
<path d="M47.7 98.8l.3 .3-.5 .1z"/>
<path d="M47.5 99.2h.5l-.3 .3z"/>
<path d="M47.7 99.5l.3-.3v.5z"/>
<path d="M48 99.2l.4 .3-.4 .2z"/>
<path d="M48 99.2h.5l-.1 .3z"/>
</g>
<g fill="#ff7fdf">
<path d="M48 73.6l.4-.3 .1 .3z"/>
<path d="M48 73.1l.4 .2-.4 .3z"/>
<path d="M47.7 73.3l.3-.2v.5z"/>
<path d="M47.7 73.3l.3 .3h-.5z"/>
<path d="M47.5 73.6l.5 .1-.3 .3z"/>
<path d="M47.7 74l.3-.3v.4z"/>
<path d="M48 73.7l.4 .3-.4 .1z"/>
<path d="M48 73.7l.5-.1-.1 .4z"/>
</g>
<g fill="#a50000">
<path d="M48 64.5l.4-.4 .1 .4z"/>
<path d="M48 64l.4 .1-.4 .4z"/>
<path d="M47.7 64.1l.3-.1v.4z"/>
<path d="M47.7 64.1l.3 .4h-.5z"/>
<path d="M47.5 64.5h.5l-.3 .4z"/>
<path d="M47.7 64.9l.3-.3v.4z"/>
<path d="M48 64.5l.4 .4-.4 .1z"/>
<path d="M48.1 64.5h.4l-.1 .4z"/>
</g>
<text font-size="5.5" x="50.9" y="161.4">M</text>
<g font-size="4.6">
<text x="20.2" y="11.3">1</text>
<text x="48.5" y="11.3">2</text>
<text x="76.7" y="11.3">3</text>
<text x="104.9" y="11.3">4</text>
<text x="133.1" y="11.3">5</text>
<text x="161.4" y="11.3">6</text>
<text x="189.6" y="11.3">7</text>
<text x="217.8" y="11.3">8</text>
<text x="246" y="11.3">9</text>
<text x="273" y="11.3">10</text>
</g>
<g font-size="4.1">
<text x="219.7" y="80.6" transform="rotate(-90 219.7 80.6)">414</text>
<text x="246.9" y="81.1" transform="rotate(-90 246.9 81.1)">415</text>
<text x="129.9" y="104.6">-U7</text>
<text x="12.6" y="176.7">PE</text>
<text x="274.6" y="177.1">PE</text>
<text x="95.8" y="186.7">UP / DOWN MACHINE AND VIBRATOR CARD</text>
<text x="96.5" y="193.5">(OPTIONAL)</text>
</g>
<g font-size="4">
<text x="216.7" y="131.8" transform="rotate(-90 216.7 131.8)">MACHINE DOWN</text>
<text x="243.6" y="130.4" transform="rotate(-90 243.6 130.4)">MACHINE UP</text>
</g>
<g font-size="3.9">
<text x="281.1" y="188.8">0</text>
<text x="280" y="199.5">07</text>
</g>
<g font-size="3.7">
<text x="117.8" y="58.4">6A</text>
<text x="117.9" y="54.4">-F5</text>
</g>
<g font-size="3.4">
<text x="15.2" y="17.1">-R2</text>
<text x="276.3" y="16.8">-R2</text>
<text x="15.2" y="22.6">-S2</text>
<text x="276.3" y="22.2">-S2</text>
<text x="15.2" y="27.7">-T2</text>
<text x="276.3" y="27.3">-T2</text>
<text x="16.4" y="31.7">N</text>
<text x="277.1" y="31.7">N</text>
<text x="46.1" y="59.2">I</text>
<text x="51.1" y="59.2">I</text>
<text x="56" y="59.2">I</text>
<text x="95" y="65.5" transform="rotate(-90 95 65.5)">+</text>
<text x="47.5" y="90.4" transform="rotate(-90 47.5 90.4)">228</text>
<text x="52.4" y="90.4" transform="rotate(-90 52.4 90.4)">229</text>
<text x="57.4" y="90.4" transform="rotate(-90 57.4 90.4)">230</text>
<text x="75.7" y="90.4" transform="rotate(-90 75.7 90.4)">230</text>
<text x="80.6" y="90.4" transform="rotate(-90 80.6 90.4)">229</text>
<text x="85.5" y="90.4" transform="rotate(-90 85.5 90.4)">228</text>
<text x="48.6" y="99">L1 L2 L3</text>
<text x="77.1" y="99.1">L1</text>
<text x="82.1" y="99.1">L2</text>
<text x="87.1" y="99.1">L3</text>
<text x="39.1" y="102.8">-K2</text>
<text x="39.1" y="105.9">9.8</text>
<text x="67.6" y="106">9.9</text>
<text x="67.6" y="102.9">-K3</text>
<text x="48" y="108.6">T1 T2 T3</text>
<text x="76.5" y="108.7">T1 T2 T3</text>
<text x="47.2" y="132.8" transform="rotate(-90 47.2 132.8)">U3</text>
<text x="52.4" y="132.5" transform="rotate(-90 52.4 132.5)">V3</text>
<text x="57.3" y="132.8" transform="rotate(-90 57.3 132.8)">W3</text>
<text x="210" y="142.9">-K2</text>
<text x="237.4" y="142.9">-K3</text>
<text x="161.2" y="149.3" transform="rotate(-90 161.2 149.3)">ı</text>
<text x="286.4" y="149.2" transform="rotate(-90 286.4 149.2)">ı</text>
<text x="161.5" y="156.6" transform="rotate(-90 161.5 156.6)">+</text>
<text x="286.4" y="156.5" transform="rotate(-90 286.4 156.5)">+</text>
<text x="109.3" y="201.1">+L1</text>
<text x="212" y="199.4">EYÜP KEPCEOĞLU</text>
</g>
<g font-size="2.9">
<text x="40.5" y="189.8">DOCUMENT NUMBER</text>
<text x="35.9" y="192.7">3858-ED.127-24.12.2020-01</text>
</g>
<g font-size="2.8">
<text x="48.8" y="39.8">1</text>
<text x="53.8" y="39.8">3</text>
<text x="59.3" y="39.8">5</text>
<text x="70.5" y="52">11</text>
<text x="64.7" y="59.6">12</text>
<text x="48.6" y="64.2">2</text>
<text x="53.7" y="64.2">4</text>
<text x="58.7" y="64.2">6</text>
<text x="221.4" y="138.9">A1</text>
<text x="248.8" y="138.9">A1</text>
<text x="221.4" y="145.4">A2</text>
<text x="248.8" y="145.4">A2</text>
<text x="35" y="167.1">2900 rmp</text>
<text x="32.8" y="170.9">MAKİNE YUKARI-AŞAĞI MOTORU</text>
</g>
<g font-size="2.7">
<text x="91.8" y="47.1">215</text>
<text x="34" y="52.1">-Q2</text>
<text x="123.1" y="74.5" transform="rotate(-90 123.1 74.5)">224</text>
<text x="127" y="80.5">33</text>
<text x="123.8" y="89.6">L</text>
<text x="140.1" y="89.6">N</text>
<text x="128.1" y="90.5">REOVIB</text>
<text x="122" y="97.2">VIBRATOR CARD</text>
<text x="123.8" y="105">6</text>
<text x="140.1" y="104.4">5</text>
<text x="48.5" y="146.4">28</text>
<text x="53.4" y="146.3">29</text>
<text x="58.4" y="146.2">30</text>
<text x="126.4" y="146" transform="rotate(-90 126.4 146)">402</text>
<text x="139.3" y="144.9">ı</text>
<text x="145" y="144.7">ı</text>
<text x="40.9" y="158.5">-M6</text>
<text x="35.6" y="163.1">0.18 kW</text>
<text x="4.8" y="202.9" transform="rotate(-90 4.8 202.9)">SOLIDWORKS Electrical</text>
<text x="191.7" y="201.1">3858</text>
<text x="241.5" y="201.3">1843</text>
</g>
<g font-size="2.4">
<text x="277.2" y="183.9">REVISION</text>
<text x="193.4" y="191.3">0</text>
<text x="198.6" y="191.3">24.12.2020</text>
<text x="214" y="191.3">elektrik</text>
<text x="192" y="194.7">REV.</text>
<text x="202.7" y="194.7">DATE</text>
<text x="218.8" y="194.7">NAME</text>
<text x="242.2" y="194.7">CHANGES</text>
<text x="278.1" y="194.4">SCHEME</text>
<text x="9.1" y="200.9">CONTRACT:</text>
</g>
<g font-size="2.1">
<text x="21.5" y="17">05-10</text>
<text x="270.7" y="17">14-1</text>
<text x="20.8" y="21.8">06-10</text>
<text x="21.5" y="27">04-10</text>
<text x="21.5" y="31.2">06-10</text>
<text x="270.7" y="31.2">14-1</text>
<text x="86.5" y="46.9">09-9</text>
<text x="86.6" y="65.2">04-10</text>
<text x="219.5" y="86.4" transform="rotate(-90 219.5 86.4)">12-9</text>
<text x="246.9" y="86.7" transform="rotate(-90 246.9 86.7)">12-9</text>
<text x="126" y="138.6" transform="rotate(-90 126 138.6)">12-2</text>
<text x="140.3" y="139.8" transform="rotate(-90 140.3 139.8)">04-10</text>
<text x="146.2" y="138.6" transform="rotate(-90 146.2 138.6)">07-6</text>
<text x="163.9" y="149.4">07-5</text>
<text x="276.2" y="149.4">08-10</text>
<text x="220.3" y="154.5">L1-2</text>
<text x="163.2" y="156.2">04-10</text>
<text x="276.2" y="156.2">08-10</text>
<text x="18.9" y="176.4">06-10</text>
<text x="268.2" y="176.4">08-10</text>
<text x="192" y="198">Chassis Number</text>
<text x="241.8" y="198.1">Electric Number</text>
</g>
<text font-size="1.9" x="93.5" y="199.3">LOCATION:</text>
<text font-size="1.5" x="7.8" y="205.3">Document realized with version :</text>
<text font-size="1.2" x="30.3" y="205.2">2019.0.4.18</text>
</svg>
